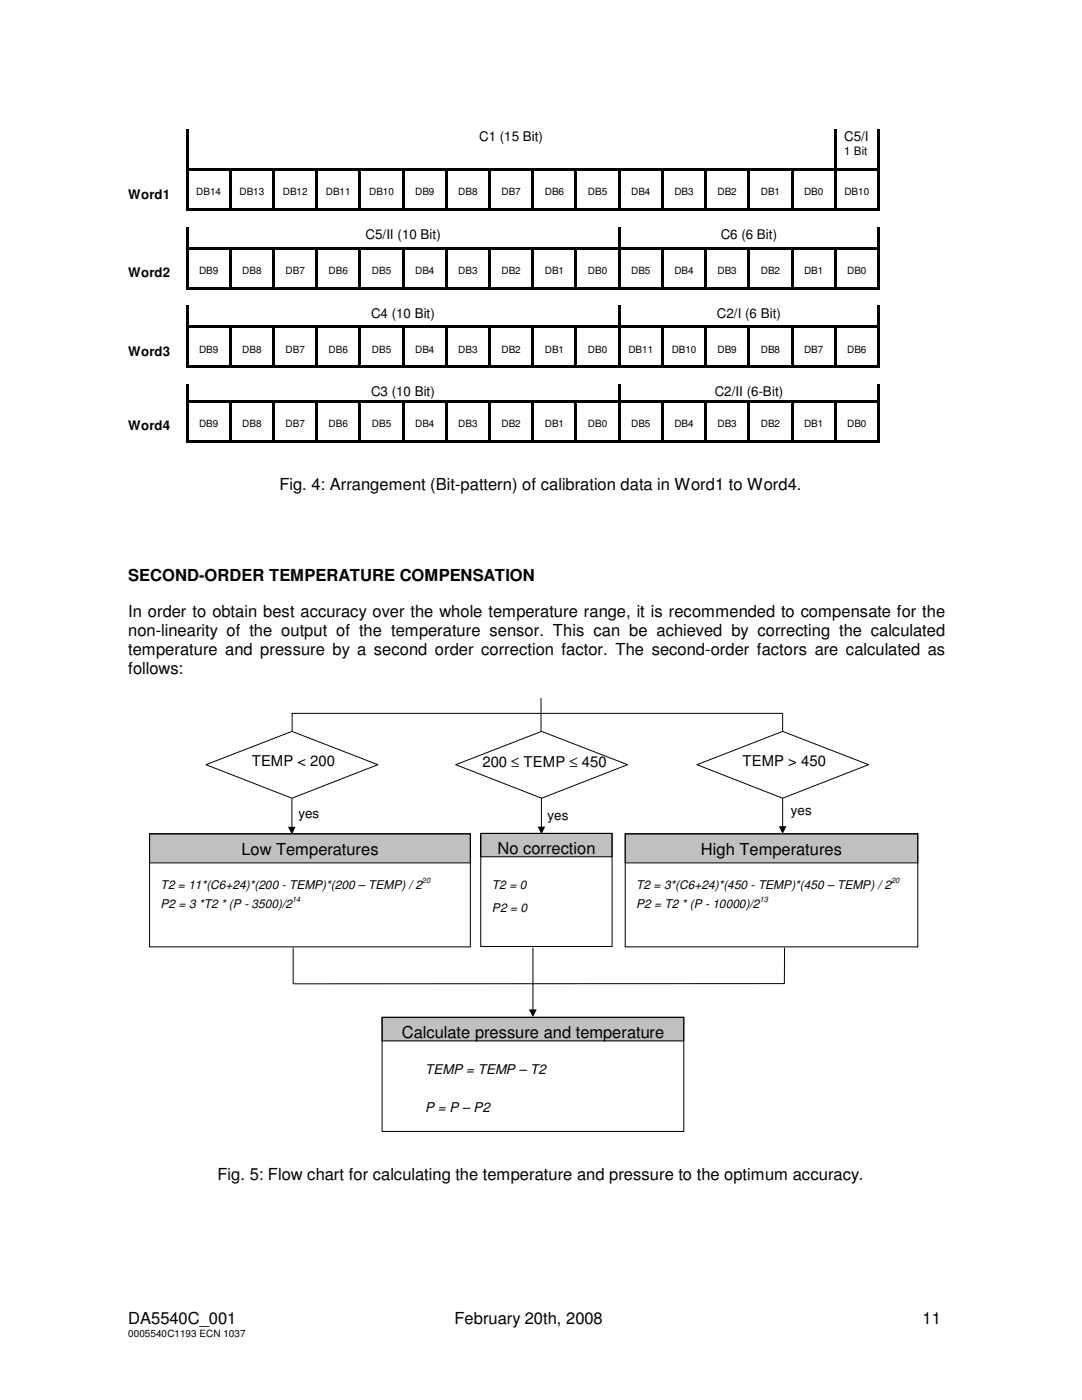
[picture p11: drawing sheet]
<svg xmlns="http://www.w3.org/2000/svg" width="216mm" height="279mm" viewBox="0 0 216 279" stroke-linecap="round" stroke-linejoin="round" font-family="sans-serif">
<g fill="#000">
<path d="M37.1 25.7h.4v7.9h-.4zM37.1 33.6h.4v.5h-.4zM37.5 33.6h8.2v.5h-8.2zM45.7 34.1h.5zM45.7 33.6h.5v.5h-.5zM46.2 33.6h8.2v.5h-8.2zM54.4 34.1h.4zM54.4 33.6h.4v.5h-.4zM54.8 33.6h8.1v.5h-8.1zM62.9 34.1h.5zM62.9 33.6h.5v.5h-.5zM63.4 33.6h8.2v.5h-8.2z"/>
<path d="M71.6 34.1h.5zM71.6 33.6h.5v.5h-.5zM72.1 33.6h8.1v.5h-8.1zM80.2 34.1h.5zM80.2 33.6h.5v.5h-.5zM80.7 33.6h8.1v.5h-8.1zM88.8 34.1h.5zM88.8 33.6h.5v.5h-.5zM89.3 33.6h8.2v.5h-8.2zM97.5 34.1h.4zM97.5 33.6h.4v.5h-.4zM97.9 33.6h8.2v.5h-8.2z"/>
<path d="M106.1 34.1h.5zM106.1 33.6h.5v.5h-.5zM106.6 33.6h8.1v.5h-8.1zM114.7 34.1h.4zM114.7 33.6h.4v.5h-.4zM115.1 33.6h8.2v.5h-8.2zM123.3 34.1h.5zM123.3 33.6h.5v.5h-.5zM123.8 33.6h8.2v.5h-8.2zM132 34.1h.4zM132 33.6h.4v.5h-.4zM132.4 33.6h8.1v.5h-8.1z"/>
<path d="M140.5 34.1h.5zM140.5 33.6h.5v.5h-.5zM141 33.6h8.2v.5h-8.2zM149.2 34.1h.4zM149.2 33.6h.4v.5h-.4zM149.6 33.6h8.2v.5h-8.2zM157.8 34.1h.5zM157.8 33.6h.5v.5h-.5zM158.3 33.6h8.1v.5h-8.1zM166.4 25.7h.5v7.9h-.5zM166.4 33.6h.5v.5h-.5zM166.9 33.6h8.2v.5h-8.2z"/>
<path d="M175.1 25.7h.5v7.9h-.5zM175.1 33.6h.5v.5h-.5zM37.1 34.1h.4v7.5h-.4zM37.1 41.6h.4v.5h-.4zM37.1 45.3h.4v4h-.4zM37.1 49.3h.4v.5h-.4zM37.1 49.8h.4v7.5h-.4zM37.1 57.3h.4v.4h-.4zM37.5 41.6h.5v.5h-.5zM37.5 49.3h8.2v.4h-8.2zM37.5 57.3h.5v.4h-.5zM38 41.6h7.7v.5h-7.7z"/>
<path d="M38 57.3h7.7v.4h-7.7zM45.7 34.1h.5v7.5h-.5zM45.7 41.6h.5v.5h-.5zM45.7 49.7l.5 .1zM45.7 49.3h.5v.4h-.5zM45.7 49.8h.5v7.5h-.5zM45.7 57.3h.5v.4h-.5zM46.2 41.6h.5v.5h-.5zM46.2 49.3h8.2v.4h-8.2zM46.2 57.3h.5v.4h-.5zM46.7 41.6h7.7v.5h-7.7zM46.7 57.3h7.7v.4h-7.7z"/>
<path d="M54.4 34.1h.4v7.5h-.4zM54.4 41.6h.4v.5h-.4zM54.4 49.7l.4 .1zM54.4 49.3h.4v.4h-.4zM54.4 49.8h.4v7.5h-.4zM54.4 57.3h.4v.4h-.4zM54.8 41.6h.5v.5h-.5zM54.8 49.3h8.1v.4h-8.1zM54.8 57.3h.5v.4h-.5zM55.3 41.6h7.6v.5h-7.6zM55.3 57.3h7.6v.4h-7.6zM62.9 34.1h.5v7.5h-.5z"/>
<path d="M62.9 41.6h.5v.5h-.5zM62.9 49.7l.5 .1zM62.9 49.3h.5v.4h-.5zM62.9 49.8h.5v7.5h-.5zM62.9 57.3h.5v.4h-.5zM63.4 41.6h.5v.5h-.5zM63.4 49.3h8.2v.4h-8.2zM63.4 57.3h.5v.4h-.5zM63.9 41.6h7.7v.5h-7.7zM63.9 57.3h7.7v.4h-7.7zM71.6 34.1h.5v7.5h-.5zM71.6 41.6h.5v.5h-.5z"/>
<path d="M71.6 49.7l.5 .1zM71.6 49.3h.5v.4h-.5zM71.6 49.8h.5v7.5h-.5zM71.6 57.3h.5v.4h-.5zM72.1 41.6h.4v.5h-.4zM72.1 49.3h8.1v.4h-8.1zM72.1 57.3h.4v.4h-.4zM72.5 41.6h7.7v.5h-7.7zM72.5 57.3h7.7v.4h-7.7zM80.2 34.1h.5v7.5h-.5zM80.2 41.6h.5v.5h-.5zM80.2 49.7l.5 .1z"/>
<path d="M80.2 49.3h.5v.4h-.5zM80.2 49.8h.5v7.5h-.5zM80.2 57.3h.5v.4h-.5zM80.7 41.6h.5v.5h-.5zM80.7 49.3h8.1v.4h-8.1zM80.7 57.3h.5v.4h-.5zM81.2 41.6h7.6v.5h-7.6zM81.2 57.3h7.6v.4h-7.6zM88.8 34.1h.5v7.5h-.5zM88.8 41.6h.5v.5h-.5zM88.8 49.7l.5 .1zM88.8 49.3h.5v.4h-.5z"/>
<path d="M88.8 49.8h.5v7.5h-.5zM88.8 57.3h.5v.4h-.5zM89.3 41.6h.4v.5h-.4zM89.3 49.3h8.2v.4h-8.2zM89.3 57.3h.4v.4h-.4zM89.7 41.6h7.8v.5h-7.8zM89.7 57.3h7.8v.4h-7.8zM97.5 34.1h.4v7.5h-.4zM97.5 41.6h.4v.5h-.4zM97.5 49.7l.4 .1zM97.5 49.3h.4v.4h-.4zM97.5 49.8h.4v7.5h-.4z"/>
<path d="M97.5 57.3h.4v.4h-.4zM97.9 41.6h.5v.5h-.5zM97.9 49.3h8.2v.4h-8.2zM97.9 57.3h.5v.4h-.5zM98.4 41.6h7.7v.5h-7.7zM98.4 57.3h7.7v.4h-7.7zM106.1 34.1h.5v7.5h-.5zM106.1 41.6h.5v.5h-.5zM106.1 49.7l.5 .1zM106.1 49.3h.5v.4h-.5zM106.1 49.8h.5v7.5h-.5zM106.1 57.3h.5v.4h-.5z"/>
<path d="M106.6 41.6h.4v.5h-.4zM106.6 49.3h8.1v.4h-8.1zM106.6 57.3h.4v.4h-.4zM107 41.6h7.7v.5h-7.7zM107 57.3h7.7v.4h-7.7zM114.7 34.1h.4v7.5h-.4zM114.7 41.6h.4v.5h-.4zM114.7 49.7l.4 .1zM114.7 49.3h.4v.4h-.4zM114.7 49.8h.4v7.5h-.4zM114.7 57.3h.4v.4h-.4zM115.1 41.6h.5v.5h-.5z"/>
<path d="M115.1 49.3h8.2v.4h-8.2zM115.1 57.3h.5v.4h-.5zM115.6 41.6h7.7v.5h-7.7zM115.6 57.3h7.7v.4h-7.7zM123.3 34.1h.5v7.5h-.5zM123.3 41.6h.5v.5h-.5zM123.3 45.3h.5v4h-.5zM123.3 49.3h.5v.5h-.5zM123.3 49.8h.5v7.5h-.5zM123.3 57.3h.5v.4h-.5zM123.8 41.6h.4v.5h-.4zM123.8 49.3h8.2v.4h-8.2z"/>
<path d="M123.8 57.3h.4v.4h-.4zM124.2 41.6h7.8v.5h-7.8zM124.2 57.3h7.8v.4h-7.8zM132 34.1h.4v7.5h-.4zM132 41.6h.4v.5h-.4zM132 49.7l.4 .1zM132 49.3h.4v.4h-.4zM132 49.8h.4v7.5h-.4zM132 57.3h.4v.4h-.4zM132.4 41.6h.5v.5h-.5zM132.4 49.3h8.1v.4h-8.1zM132.4 57.3h.5v.4h-.5z"/>
<path d="M132.9 41.6h7.6v.5h-7.6zM132.9 57.3h7.6v.4h-7.6zM140.5 34.1h.5v7.5h-.5zM140.5 41.6h.5v.5h-.5zM140.5 49.7l.5 .1zM140.5 49.3h.5v.4h-.5zM140.5 49.8h.5v7.5h-.5zM140.5 57.3h.5v.4h-.5zM141 41.6h.5v.5h-.5zM141 49.3h8.2v.4h-8.2zM141 57.3h.5v.4h-.5zM141.5 41.6h7.7v.5h-7.7z"/>
<path d="M141.5 57.3h7.7v.4h-7.7zM149.2 34.1h.4v7.5h-.4zM149.2 41.6h.4v.5h-.4zM149.2 49.7l.4 .1zM149.2 49.3h.4v.4h-.4zM149.2 49.8h.4v7.5h-.4zM149.2 57.3h.4v.4h-.4zM149.6 41.6h.5v.5h-.5zM149.6 49.3h8.2v.4h-8.2zM149.6 57.3h.5v.4h-.5zM150.1 41.6h7.7v.5h-7.7zM150.1 57.3h7.7v.4h-7.7z"/>
<path d="M157.8 34.1h.5v7.5h-.5zM157.8 41.6h.5v.5h-.5zM157.8 49.7l.5 .1zM157.8 49.3h.5v.4h-.5zM157.8 49.8h.5v7.5h-.5zM157.8 57.3h.5v.4h-.5zM158.3 41.6h.4v.5h-.4zM158.3 49.3h8.1v.4h-8.1zM158.3 57.3h.4v.4h-.4zM158.7 41.6h7.7v.5h-7.7zM158.7 57.3h7.7v.4h-7.7zM166.4 34.1h.5v7.5h-.5z"/>
<path d="M166.4 41.6h.5v.5h-.5zM166.4 49.7l.5 .1zM166.4 49.3h.5v.4h-.5zM166.4 49.8h.5v7.5h-.5zM166.4 57.3h.5v.4h-.5zM166.9 41.6h.4v.5h-.4zM166.9 49.3h8.2v.4h-8.2zM166.9 57.3h.4v.4h-.4zM167.3 41.6h7.8v.5h-7.8zM167.3 57.3h7.8v.4h-7.8zM175.1 34.1h.5v7.5h-.5zM175.1 41.6h.5v.5h-.5z"/>
<path d="M175.1 45.3h.5v4h-.5zM175.1 49.3h.5v.5h-.5zM175.1 49.8h.5v7.5h-.5zM175.1 57.3h.5v.4h-.5zM37.1 61h.4v3.9h-.4zM37.1 64.9h.4v.5h-.4zM37.1 65.4h.4v7.5h-.4zM37.1 72.9h.4v.5h-.4zM37.1 76.6h.4v3.2h-.4zM37.5 64.9h8.2v.5h-8.2zM37.5 72.9h.5v.5h-.5zM38 72.9h7.7v.5h-7.7z"/>
<path d="M45.7 65.4h.5zM45.7 64.9h.5v.5h-.5zM45.7 65.4h.5v7.5h-.5zM45.7 72.9h.5v.5h-.5zM46.2 64.9h8.2v.5h-8.2zM46.2 72.9h.5v.5h-.5zM46.7 72.9h7.7v.5h-7.7zM54.4 65.4h.4zM54.4 64.9h.4v.5h-.4zM54.4 65.4h.4v7.5h-.4zM54.4 72.9h.4v.5h-.4zM54.8 64.9h8.1v.5h-8.1z"/>
<path d="M54.8 72.9h.5v.5h-.5zM55.3 72.9h7.6v.5h-7.6zM62.9 65.4h.5zM62.9 64.9h.5v.5h-.5zM62.9 65.4h.5v7.5h-.5zM62.9 72.9h.5v.5h-.5zM63.4 64.9h8.2v.5h-8.2zM63.4 72.9h.5v.5h-.5zM63.9 72.9h7.7v.5h-7.7zM71.6 65.4h.5zM71.6 64.9h.5v.5h-.5zM71.6 65.4h.5v7.5h-.5z"/>
<path d="M71.6 72.9h.5v.5h-.5zM72.1 64.9h8.1v.5h-8.1zM72.1 72.9h.4v.5h-.4zM72.5 72.9h7.7v.5h-7.7zM80.2 65.4h.5zM80.2 64.9h.5v.5h-.5zM80.2 65.4h.5v7.5h-.5zM80.2 72.9h.5v.5h-.5zM80.7 64.9h8.1v.5h-8.1zM80.7 72.9h.5v.5h-.5zM81.2 72.9h7.6v.5h-7.6zM88.8 65.4h.5z"/>
<path d="M88.8 64.9h.5v.5h-.5zM88.8 65.4h.5v7.5h-.5zM88.8 72.9h.5v.5h-.5zM89.3 64.9h8.2v.5h-8.2zM89.3 72.9h.4v.5h-.4zM89.7 72.9h7.8v.5h-7.8zM97.5 65.4h.4zM97.5 64.9h.4v.5h-.4zM97.5 65.4h.4v7.5h-.4zM97.5 72.9h.4v.5h-.4zM97.9 64.9h8.2v.5h-8.2zM97.9 72.9h.5v.5h-.5z"/>
<path d="M98.4 72.9h7.7v.5h-7.7zM106.1 65.4h.5zM106.1 64.9h.5v.5h-.5zM106.1 65.4h.5v7.5h-.5zM106.1 72.9h.5v.5h-.5zM106.6 64.9h8.1v.5h-8.1zM106.6 72.9h.4v.5h-.4zM107 72.9h7.7v.5h-7.7zM114.7 65.4h.4zM114.7 64.9h.4v.5h-.4zM114.7 65.4h.4v7.5h-.4zM114.7 72.9h.4v.5h-.4z"/>
<path d="M115.1 64.9h8.2v.5h-8.2zM115.1 72.9h.5v.5h-.5zM115.6 72.9h7.7v.5h-7.7zM123.3 61h.5v3.9h-.5zM123.3 64.9h.5v.5h-.5zM123.3 65.4h.5v7.5h-.5zM123.3 72.9h.5v.5h-.5zM123.3 76.6h.5v3.2h-.5zM123.8 64.9h8.2v.5h-8.2zM123.8 72.9h.4v.5h-.4zM124.2 72.9h7.8v.5h-7.8zM132 65.4h.4z"/>
<path d="M132 64.9h.4v.5h-.4zM132 65.4h.4v7.5h-.4zM132 72.9h.4v.5h-.4zM132.4 64.9h8.1v.5h-8.1zM132.4 72.9h.5v.5h-.5zM132.9 72.9h7.6v.5h-7.6zM140.5 65.4h.5zM140.5 64.9h.5v.5h-.5zM140.5 65.4h.5v7.5h-.5zM140.5 72.9h.5v.5h-.5zM141 64.9h8.2v.5h-8.2zM141 72.9h.5v.5h-.5z"/>
<path d="M141.5 72.9h7.7v.5h-7.7zM149.2 65.4h.4zM149.2 64.9h.4v.5h-.4zM149.2 65.4h.4v7.5h-.4zM149.2 72.9h.4v.5h-.4zM149.6 64.9h8.2v.5h-8.2zM149.6 72.9h.5v.5h-.5zM150.1 72.9h7.7v.5h-7.7zM157.8 65.4h.5zM157.8 64.9h.5v.5h-.5zM157.8 65.4h.5v7.5h-.5zM157.8 72.9h.5v.5h-.5z"/>
<path d="M158.3 64.9h8.1v.5h-8.1zM158.3 72.9h.4v.5h-.4zM158.7 72.9h7.7v.5h-7.7zM166.4 65.4h.5zM166.4 64.9h.5v.5h-.5zM166.4 65.4h.5v7.5h-.5zM166.4 72.9h.5v.5h-.5zM166.9 64.9h8.2v.5h-8.2zM166.9 72.9h.4v.5h-.4zM167.3 72.9h7.8v.5h-7.8zM175.1 61h.5v3.9h-.5zM175.1 64.9h.5v.5h-.5z"/>
<path d="M175.1 65.4h.5v7.5h-.5zM175.1 72.9h.5v.5h-.5zM175.1 76.6h.5v3.2h-.5zM37.1 79.8h.4v.5h-.4zM37.1 80.3h.4v7.5h-.4zM37.1 87.8h.4v.5h-.4zM37.5 79.8h8.2v.5h-8.2zM37.5 87.8h.5v.5h-.5zM38 87.8h7.7v.5h-7.7zM45.7 80.3h.5zM45.7 79.8h.5v.5h-.5zM45.7 80.3h.5v7.5h-.5z"/>
<path d="M45.7 87.8h.5v.5h-.5zM46.2 79.8h8.2v.5h-8.2zM46.2 87.8h.5v.5h-.5zM46.7 87.8h7.7v.5h-7.7zM54.4 80.3h.4zM54.4 79.8h.4v.5h-.4zM54.4 80.3h.4v7.5h-.4zM54.4 87.8h.4v.5h-.4zM54.8 79.8h8.1v.5h-8.1zM54.8 87.8h.5v.5h-.5zM55.3 87.8h7.6v.5h-7.6zM62.9 80.3h.5z"/>
<path d="M62.9 79.8h.5v.5h-.5zM62.9 80.3h.5v7.5h-.5zM62.9 87.8h.5v.5h-.5zM63.4 79.8h8.2v.5h-8.2zM63.4 87.8h.5v.5h-.5zM63.9 87.8h7.7v.5h-7.7zM71.6 80.3h.5zM71.6 79.8h.5v.5h-.5zM71.6 80.3h.5v7.5h-.5zM71.6 87.8h.5v.5h-.5zM72.1 79.8h8.1v.5h-8.1zM72.1 87.8h.4v.5h-.4z"/>
<path d="M72.5 87.8h7.7v.5h-7.7zM80.2 80.3h.5zM80.2 79.8h.5v.5h-.5zM80.2 80.3h.5v7.5h-.5zM80.2 87.8h.5v.5h-.5zM80.7 79.8h8.1v.5h-8.1zM80.7 87.8h.5v.5h-.5zM81.2 87.8h7.6v.5h-7.6zM88.8 80.3h.5zM88.8 79.8h.5v.5h-.5zM88.8 80.3h.5v7.5h-.5zM88.8 87.8h.5v.5h-.5z"/>
<path d="M89.3 79.8h8.2v.5h-8.2zM89.3 87.8h.4v.5h-.4zM89.7 87.8h7.8v.5h-7.8zM97.5 80.3h.4zM97.5 79.8h.4v.5h-.4zM97.5 80.3h.4v7.5h-.4zM97.5 87.8h.4v.5h-.4zM97.9 79.8h8.2v.5h-8.2zM97.9 87.8h.5v.5h-.5zM98.4 87.8h7.7v.5h-7.7zM106.1 80.3h.5zM106.1 79.8h.5v.5h-.5z"/>
<path d="M106.1 80.3h.5v7.5h-.5zM106.1 87.8h.5v.5h-.5zM106.6 79.8h8.1v.5h-8.1zM106.6 87.8h.4v.5h-.4zM107 87.8h7.7v.5h-7.7zM114.7 80.3h.4zM114.7 79.8h.4v.5h-.4zM114.7 80.3h.4v7.5h-.4zM114.7 87.8h.4v.5h-.4zM115.1 79.8h8.2v.5h-8.2zM115.1 87.8h.5v.5h-.5zM115.6 87.8h7.7v.5h-7.7z"/>
<path d="M123.3 79.8h.5v.5h-.5zM123.3 80.3h.5v7.5h-.5zM123.3 87.8h.5v.5h-.5zM123.8 79.8h8.2v.5h-8.2zM123.8 87.8h.4v.5h-.4zM124.2 87.8h7.8v.5h-7.8zM132 80.3h.4zM132 79.8h.4v.5h-.4zM132 80.3h.4v7.5h-.4zM132 87.8h.4v.5h-.4zM132.4 79.8h8.1v.5h-8.1zM132.4 87.8h.5v.5h-.5z"/>
<path d="M132.9 87.8h7.6v.5h-7.6zM140.5 80.3h.5zM140.5 79.8h.5v.5h-.5zM140.5 80.3h.5v7.5h-.5zM140.5 87.8h.5v.5h-.5zM141 79.8h8.2v.5h-8.2zM141 87.8h.5v.5h-.5zM141.5 87.8h7.7v.5h-7.7zM149.2 80.3h.4zM149.2 79.8h.4v.5h-.4zM149.2 80.3h.4v7.5h-.4zM149.2 87.8h.4v.5h-.4z"/>
<path d="M149.6 79.8h8.2v.5h-8.2zM149.6 87.8h.5v.5h-.5zM150.1 87.8h7.7v.5h-7.7zM157.8 80.3h.5zM157.8 79.8h.5v.5h-.5zM157.8 80.3h.5v7.5h-.5zM157.8 87.8h.5v.5h-.5zM158.3 79.8h8.1v.5h-8.1zM158.3 87.8h.4v.5h-.4zM158.7 87.8h7.7v.5h-7.7zM166.4 80.3h.5zM166.4 79.8h.5v.5h-.5z"/>
<path d="M166.4 80.3h.5v7.5h-.5zM166.4 87.8h.5v.5h-.5zM166.9 79.8h8.2v.5h-8.2zM166.9 87.8h.4v.5h-.4zM167.3 87.8h7.8v.5h-7.8zM175.1 79.8h.5v.5h-.5zM175.1 80.3h.5v7.5h-.5zM175.1 87.8h.5v.5h-.5z"/>
</g>
<path d="M41.1 152.6l17.2-6.6 17.1 6.6-17.1 6.7z" fill="none" stroke="#000" stroke-width=".2"/>
<path d="M95.9 166.3h26.2v4.7h-26.2z" fill-rule="evenodd" fill="#c0c0c0"/>
<path d="M95.9 166.3h26.2v4.7h-26.2zM95.9 166.3h26.2v22.6h-26.2z" fill="none" stroke="#000" stroke-width=".2"/>
<path d="M124.8 166.4h58.3v5.8h-58.3z" fill-rule="evenodd" fill="#c0c0c0"/>
<path d="M58.3 159.4v5.7M124.8 166.4h58.3v5.8h-58.3zM124.8 166.4h58.3v22.6h-58.3zM106.3 189.2v12.3M156.4 196.3h-97.8M156.5 189.2v7.1" fill="none" stroke="#000" stroke-width=".2"/>
<path d="M57.4 165h1.6l-.7 1.5zM105.5 201.5h1.6l-.8 1.4z" fill="#000"/>
<path d="M76.2 203h60.2v4.7h-60.2z" fill-rule="evenodd" fill="#c0c0c0"/>
<path d="M76.2 203h60.2v4.7h-60.2zM76.2 203h60.2v22.8h-60.2z" fill="none" stroke="#000" stroke-width=".2"/>
<path d="M29.8 166.4h64.1v5.8h-64.1z" fill-rule="evenodd" fill="#c0c0c0"/>
<path d="M107.9 139.4v6.5M58.3 142.4h97.8M58.3 142.5v3.5M90.9 152.6l17.2-6.6 17.1 6.6-17.1 6.7zM108 159.3v5.8M139.1 152.6l17.1-6.6 17.1 6.6-17.1 6.7zM156.2 142.4v3.5M156.2 159.3v5.7M29.8 166.4h64.1v5.8h-64.1zM29.8 166.4h64.1v22.6h-64.1zM58.5 189.2v7.1" fill="none" stroke="#000" stroke-width=".2"/>
<path d="M107.3 165h1.5l-.8 1.5zM155.4 164.9h1.5l-.7 1.5z" fill="#000"/>
<g font-size="3.3">
<text x="55.8" y="97.8">Fig. 4: Arrangement (Bit-pattern) of calibration data in Word1 to Word4.</text>
<text x="25.6" y="116">SECOND-ORDER TEMPERATURE COMPENSATION</text>
<text x="25.6" y="123.1">In order to obtain best accuracy over the whole temperature range, it is recommended to compensate for the</text>
<text x="25.6" y="130.7">temperature and pressure by a second order correction factor. The second-order factors are calculated as</text>
<text x="25.6" y="127">non-linearity of the output of the temperature sensor. This can be achieved by correcting the calculated</text>
<text x="25.6" y="134.5">follows:</text>
<text x="48.2" y="170.6">Low Temperatures</text>
<text x="99.3" y="170.5">No correction</text>
<text x="139.9" y="170.6">High Temperatures</text>
<text x="80.2" y="207.2">Calculate pressure and temperature</text>
<text x="43.4" y="235.5">Fig. 5: Flow chart for calculating the temperature and pressure to the optimum accuracy.</text>
<text x="25.6" y="264.2">DA5540C_001</text>
<text x="90.7" y="264.2">February 20th, 2008</text>
<text x="184.1" y="264.2">11</text>
</g>
<g font-size="3">
<text x="50.2" y="152.9">TEMP &lt; 200</text>
<text x="96.3" y="153.1">200 ≤ TEMP ≤ 450</text>
<text x="148.2" y="152.9">TEMP &gt; 450</text>
</g>
<g font-size="2.7">
<text x="95.6" y="28.2">C1 (15 Bit)</text>
<text x="168.4" y="28.2">C5/I</text>
<text x="72.9" y="47.8">C5/II (10 Bit)</text>
<text x="143.8" y="47.8">C6 (6 Bit)</text>
<text x="74" y="63.4">C4 (10 Bit)</text>
<text x="143" y="63.4">C2/I (6 Bit)</text>
<text x="74" y="79.1">C3 (10 Bit)</text>
<text x="142.6" y="79.1">C2/II (6-Bit)</text>
<text x="59.6" y="163.3">yes</text>
<text x="109.3" y="163.7">yes</text>
<text x="157.8" y="162.6">yes</text>
<text x="84.8" y="214.4">TEMP = TEMP – T2</text>
<text x="84.8" y="222">P = P – P2</text>
</g>
<g font-size="2.6">
<text x="25.6" y="39.6">Word1</text>
<text x="25.6" y="55.3">Word2</text>
<text x="25.6" y="71">Word3</text>
<text x="25.6" y="85.9">Word4</text>
</g>
<g font-size="2.4">
<text x="32" y="177.5">T2 = 11*(C6+24)*(200 - TEMP)*(200 – TEMP) / 2</text>
<text x="98.2" y="177.4">T2 = 0</text>
<text x="127" y="177.5">T2 = 3*(C6+24)*(450 - TEMP)*(450 – TEMP) / 2</text>
<text x="32" y="181.2">P2 = 3 *T2 * (P - 3500)/2</text>
<text x="98.2" y="182">P2 = 0</text>
<text x="127" y="181.2">P2 = T2 * (P - 10000)/2</text>
</g>
<text font-size="2.3" x="168.4" y="31">1 Bit</text>
<g font-size="2">
<text x="39.2" y="39">DB14</text>
<text x="47.8" y="39">DB13</text>
<text x="56.4" y="39">DB12</text>
<text x="65" y="39">DB11</text>
<text x="73.7" y="39">DB10</text>
<text x="82.8" y="39">DB9</text>
<text x="91.4" y="39">DB8</text>
<text x="100.1" y="39">DB7</text>
<text x="108.7" y="39">DB6</text>
<text x="117.3" y="39">DB5</text>
<text x="125.9" y="39">DB4</text>
<text x="134.6" y="39">DB3</text>
<text x="143.2" y="39">DB2</text>
<text x="151.8" y="39">DB1</text>
<text x="160.4" y="39">DB0</text>
<text x="168.5" y="39">DB10</text>
<text x="39.7" y="54.7">DB9</text>
<text x="48.3" y="54.7">DB8</text>
<text x="57" y="54.7">DB7</text>
<text x="65.6" y="54.7">DB6</text>
<text x="74.2" y="54.7">DB5</text>
<text x="82.8" y="54.7">DB4</text>
<text x="91.4" y="54.7">DB3</text>
<text x="100.1" y="54.7">DB2</text>
<text x="108.7" y="54.7">DB1</text>
<text x="117.3" y="54.7">DB0</text>
<text x="125.9" y="54.7">DB5</text>
<text x="134.6" y="54.7">DB4</text>
<text x="143.2" y="54.7">DB3</text>
<text x="151.8" y="54.7">DB2</text>
<text x="160.4" y="54.7">DB1</text>
<text x="169" y="54.7">DB0</text>
<text x="39.7" y="70.4">DB9</text>
<text x="48.3" y="70.4">DB8</text>
<text x="57" y="70.4">DB7</text>
<text x="65.6" y="70.4">DB6</text>
<text x="74.2" y="70.4">DB5</text>
<text x="82.8" y="70.4">DB4</text>
<text x="91.4" y="70.4">DB3</text>
<text x="100.1" y="70.4">DB2</text>
<text x="108.7" y="70.4">DB1</text>
<text x="117.3" y="70.4">DB0</text>
<text x="125.4" y="70.4">DB11</text>
<text x="134" y="70.4">DB10</text>
<text x="143.2" y="70.4">DB9</text>
<text x="151.8" y="70.4">DB8</text>
<text x="160.4" y="70.4">DB7</text>
<text x="169" y="70.4">DB6</text>
<text x="39.7" y="85.3">DB9</text>
<text x="48.3" y="85.3">DB8</text>
<text x="57" y="85.3">DB7</text>
<text x="65.6" y="85.3">DB6</text>
<text x="74.2" y="85.3">DB5</text>
<text x="82.8" y="85.3">DB4</text>
<text x="91.4" y="85.3">DB3</text>
<text x="100.1" y="85.3">DB2</text>
<text x="108.7" y="85.3">DB1</text>
<text x="117.3" y="85.3">DB0</text>
<text x="125.9" y="85.3">DB5</text>
<text x="134.6" y="85.3">DB4</text>
<text x="143.2" y="85.3">DB3</text>
<text x="151.8" y="85.3">DB2</text>
<text x="160.4" y="85.3">DB1</text>
<text x="169" y="85.3">DB0</text>
<text x="25.6" y="266.9">0005540C1193 ECN 1037</text>
</g>
<g font-size="1.5">
<text x="84.2" y="176.3">20</text>
<text x="177.8" y="176.3">20</text>
<text x="58.3" y="180">14</text>
<text x="151.6" y="180">13</text>
</g>
</svg>
